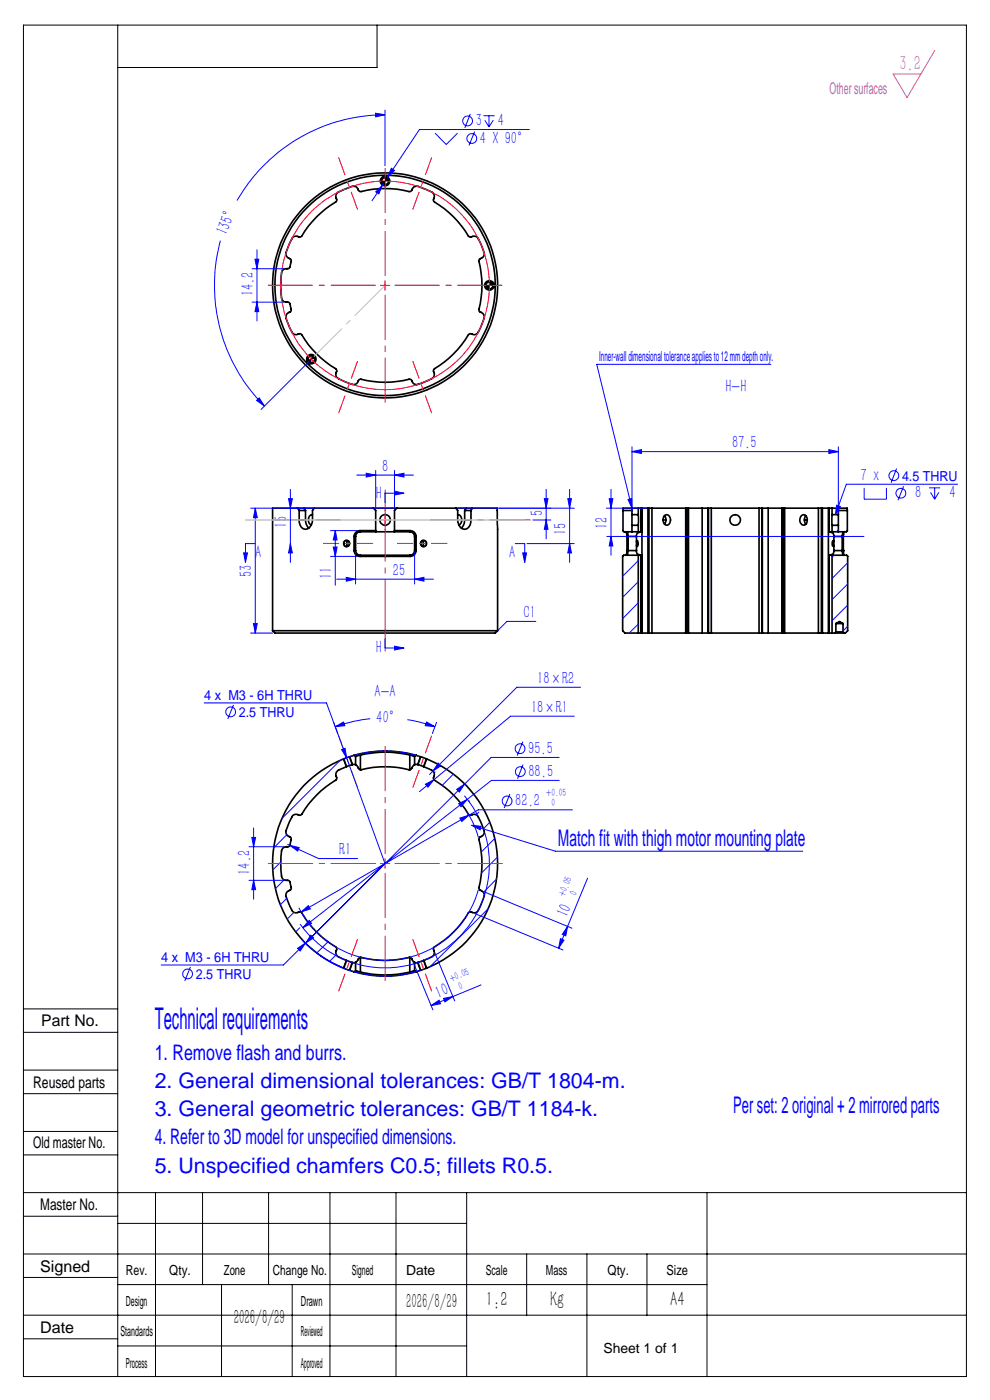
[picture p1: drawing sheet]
<svg xmlns="http://www.w3.org/2000/svg" width="210mm" height="297mm" viewBox="0 0 210 297" stroke-linecap="round" stroke-linejoin="round" font-family="sans-serif">
<g fill="none" stroke="#000" stroke-width=".35">
<path d="M62.1 50.3a1.56 1.56 0 0 1 1.5 0l.2-.1a23.9 23.9 0 0 1 7.6-7.6v-.3a1.23 1.23 0 0 1 1.1-1.9l1.4-.6a1.26 1.26 0 0 1 2 .3l.4 .5a22.8 22.8 0 0 1 10.7 0l.3-.2a1.11 1.11 0 0 1 1.7-.7l2.2 .9a1.28 1.28 0 0 1 .7 1.9l.1 .2a23.2 23.2 0 0 1 7.6 7.5l.3 .1a1.12 1.12 0 0 1 1.7 .7l1 2.2a1.23 1.23 0 0 1-.9 1.8l-.1 .2a22.8 22.8 0 0 1 0 10.7l.2 .3a1.11 1.11 0 0 1 .8 1.7l-1 2.2a1.24 1.24 0 0 1-1.9 .7h-.1a23.7 23.7 0 0 1-7.6 7.6l-.1 .3a1.14 1.14 0 0 1-.7 1.8l-2.2 .9a1.18 1.18 0 0 1-1.8-.8l-.3-.2a21.8 21.8 0 0 1-10.6 .1l-.2 .2a1.11 1.11 0 0 1-1.8 .7l-2.2-.9a1.27 1.27 0 0 1-.7-1.9v-.2a24.5 24.5 0 0 1-7.7-7.6h-.1a1.19 1.19 0 0 1-1.9-.7l-.9-2.2a1.18 1.18 0 0 1 .8-1.8l.2-.5-.3-1.1-.2-.3-.3-.1a1.05 1.05 0 0 1-1.3-.9 19.3 19.3 0 0 1 .1-5.7 1.5 1.5 0 0 1 1.5-.6l.2-.2a1.91 1.91 0 0 0 .1-1.8 1.13 1.13 0 0 1-.8-1.7zM63.1 107.8h-5.3v26M63.1 107.8l.4 .5M63.1 107.8h3.6M63.5 108.3v2M63.5 110.3h1.3M63.5 108.3h1.3M64.5 107.8l.3 .5M64.8 110.3l.3 1.1 .4 .6M64.8 108.3v2M66.3 109.2a1.2 1.2 0 0 0-.9 1 1.2 1.2 0 0 0 .6 1.2M66.7 107.8l-.4 .5a3.6 3.6 0 0 1-1 3.9 1.49 1.49 0 0 1-1.8-1.9"/>
<path d="M66.7 107.8h12.5M73.8 114.8l-.2 .4v.4l.2 .2M75.1 116.8a1.24 1.24 0 0 0 1.3 1.2M75.1 116.8h.3M75.1 113.8h.3M75.1 113.8v3M75.4 116.8a1.01 1.01 0 0 0 1 1M75.4 113.8v3M76.4 112.6h3.3M76.4 112.6a1.27 1.27 0 0 0-1.3 1.2M76.4 118h10.6M76.4 112.6v.2"/>
<path d="M76.4 117.8h10.5M76.4 117.8v.2M76.4 112.8h3.3M76.4 112.8a.96 .96 0 0 0-1 1M79.2 107.8l.5 .5v4.3M79.2 107.8h5M79.7 112.6v.2M79.7 112.8h4M83.7 112.6h3.3M83.7 112.8h3.2M83.7 112.6v.2M84.2 107.8h12.5"/>
<path d="M84.2 107.8l-.5 .5v4.3M86.9 117.8l.1 .2M86.9 112.8a1.01 1.01 0 0 1 1 1M87 112.6a1.25 1.25 0 0 1 1.3 1.2M87 112.6l-.1 .2M87.9 113.8h.4M87.9 116.8a1.01 1.01 0 0 1-1 1M87.9 116.8h.4M87.9 113.8v3M88.3 116.8a1.25 1.25 0 0 1-1.3 1.2M88.3 113.8v3M89.5 114.8l.3 .4-.1 .4-.2 .2"/>
<path d="M96.7 107.8l.4 .5a3.7 3.7 0 0 0 1 3.9 1.53 1.53 0 0 0 1.8-1.9M96.7 107.8h3.5M97.1 109.2a1.2 1.2 0 0 1 .9 1 1.2 1.2 0 0 1-.7 1.2M98.6 110.3l-.3 1.1-.4 .6M98.6 110.3h1.3M98.6 108.3v2M98.6 108.3h1.3M98.9 107.8l-.3 .5M99.9 108.3v2M100.2 107.8h5.2l.2 26M100.2 107.8l-.3 .5M132.2 108.3v4.4l.2 .1h3"/>
<path d="M132.2 108.3h1.9M132.8 112.8l.2 1M132.9 112.8l.3 .4v.6M133 116.8l-.2 1M133 113.8h.1M133 116.8h.2M133 113.8h.2M133 113.8v3M133.2 116.8l-.3 1M133.2 116.8h1.8M133.2 113.8h1.8M133.2 113.8v3"/>
<path d="M134.1 109.2v2.2M134.1 109.2h1.3M134.1 111.4h1.3M134.1 107.8v1.4M134.1 111.4v1.4M135 116.8a.94 .94 0 0 0 1 1M135 114.9l.1-.2a.78 .78 0 0 1 0 1.2l-.1-.2M135 113.8v3M135.4 109.2v2.2M135.4 112.8h.6M135.4 107.8h.6M135.4 117.8h-3.1l-.2 .2v15.8l.5 .5h2.8"/>
<path d="M135.4 117.8h.6M135.4 107.8h-3.2v.5M135.4 107.8v1.4M135.4 111.4v1.4M135.4 117.8v16.5M136 112.8l-.2 .1a.84 .84 0 0 0-.8 .9M136 112.8h.1M136 107.8h.1M136 117.8h.1M136 107.8h.2M136 107.8v5M136 117.8v16.5"/>
<path d="M136.2 107.8h1.2M136.2 107.8v26.5M137.4 107.8h.3M137.4 107.8v26.5M137.7 107.8h.6M137.7 107.8v26.5M138.3 107.8h7.2M138.3 107.8v26.5M140.7 110.3h.6M140.9 109.4a.81 .81 0 0 1 1 0 .81 .81 0 0 1 .3 .9 .81 .81 0 0 1-.3 1 .81 .81 0 0 1-1-.2 1.5 1.5 0 0 1 0-1.7zM140.9 109.4l.4 .9M141.3 110.3l-.3 .9"/>
<path d="M145.5 107.8h.2M145.5 107.8v26.5M145.7 107.8h.3M145.7 107.8v26.5M146 107.8h2.9M146 107.8v26.5M148.9 107.8h1.3M148.9 107.8v26.5M150.2 107.8h.1M150.2 107.8v26.5M150.3 107.8h.6M150.3 107.8v26.5"/>
<path d="M150.9 107.8h10.1M150.9 107.8v26.5M161 107.8h.6M161 107.8v26.5M161.6 107.8h.1M161.6 107.8v26.5M161.7 107.8h1.2M161.7 107.8v26.5M162.9 107.8h2.9M162.9 107.8v26.5M165.8 107.8h.4M165.8 107.8v26.5"/>
<path d="M166.2 107.8h.2M166.2 107.8v26.5M166.4 107.8h7.2M166.4 107.8v26.5M170 109.4a.79 .79 0 0 1 1 0 .79 .79 0 0 1 .2 .9 .83 .83 0 0 1-.7 1.1 .83 .83 0 0 1-.8-1zM170.6 110.3h.6M170.9 109.4a1.55 1.55 0 0 0 0 1.8M173.6 107.8h.6M173.6 107.8v26.5M174.2 107.8h.2M174.2 107.8v26.5M174.4 107.8h1.3"/>
<path d="M174.4 107.8v26.5M175.7 107.8h.2M175.7 107.8v26.5M175.8 117.8h.1M175.8 112.8h.1M175.8 107.8v5M175.8 117.8v16.5M175.9 107.8h.6M175.9 112.8h.6M175.9 117.8h.6M175.9 112.8l.2 .1a.76 .76 0 0 1 .8 .9M176.5 109.2v2.2"/>
<path d="M176.5 117.8h3.1l.2 .2v15.8l-.5 .5h-.2M176.5 107.8h3.2v.5M176.5 109.2h1.3M176.5 111.4h1.3M176.5 107.8v1.4M176.5 111.4v1.4M176.5 117.8v16.5M176.9 116.8a1.07 1.07 0 0 1-1 1M176.9 114.9l-.1-.2a.81 .81 0 0 0 0 1.2l.1-.2M176.9 116.8h1.7M176.9 113.8h1.7M176.9 113.8v3"/>
<path d="M177.8 109.2v2.2M177.8 108.3h1.9M177.8 107.8v1.4M177.8 111.4v1.4M178.6 116.8l.1 .6 .3 .4M178.6 113.8h.3M178.6 116.8h.3M178.6 113.8v3M178.9 116.8l.2 1M178.9 116.8h.1M178.9 113.8v3M179 112.8l-.4 1"/>
<path d="M179.1 112.8l-.2 1M179.7 108.3v4.4l-.2 .1h-3M57.8 133.8h47.8M57.8 133.8l.5 .5h46.8l.5-.5M135.4 134.3h.6M136 134.3h.1M136 134.3h.2M136.2 134.3h1.2M137.4 134.3h.3M137.7 134.3h.6M138.3 134.3h7.2M145.5 134.3h.2"/>
<path d="M145.7 134.3h.3M146 134.3h2.9M148.9 134.3h1.3M150.2 134.3h.1M150.3 134.3h.6M150.9 134.3h10.1M161 134.3h.6M161.6 134.3h.1M161.7 134.3h1.2M162.9 134.3h2.9M165.8 134.3h.4M166.2 134.3h.2"/>
<path d="M166.4 134.3h7.2M173.6 134.3h.6M174.2 134.3h.2M174.4 134.3h1.3M175.7 134.3h.1M175.8 134.3h.1M175.9 134.3h.6M176.5 134.3h.6M177.1 134.3h2M177.3 134.1h1.5M177.3 132.3h1.5M177.3 132.3l.8-.4 .7 .4"/>
<path d="M177.3 132.3v1.8M177.3 134.1l-.2 .2M178.8 134.1l.3 .2M178.8 132.3v1.8M76.4 159.9v.3M76.4 159.9l-1.3 .3M76.4 159.9a23.8 23.8 0 0 1 10.6 0M87 159.9l-.1 .3M87 159.9l1.3 .3M72.9 161a23.9 23.9 0 0 0-15.1 22.2 23.9 23.9 0 0 0 15.1 22.2M72.9 161l.6 1.6M73.5 162.6l-.9 .4a1.37 1.37 0 0 0-1.2 1.9v.4a23.2 23.2 0 0 0-7.6 7.6l-.2 .1a1.15 1.15 0 0 0-1.9 .7l-.7 1.8a1.34 1.34 0 0 0 .7 2.2l.1 .4-.3 1.1-.3 .4a1.18 1.18 0 0 0-1.5 .9 19.6 19.6 0 0 0 .1 5.7 1.94 1.94 0 0 0 1.5 .7l.5 1.5a.65 .65 0 0 1-.7 .7 1.27 1.27 0 0 0-.1 1.8l.2 .8a2.54 2.54 0 0 0 1.4 1.9l1.2-.1a23.2 23.2 0 0 0 7.6 7.5v.4a1.15 1.15 0 0 0 .8 1.8l1.3 .6"/>
<path d="M74.1 160.5l-1.2 .5M74.1 160.5l.6 1.7M74.7 162.2l-1.2 .4M74.7 162.2h.7M75.1 160.2l.3 .3M75.1 160.2l-1 .3M75.4 162.2l.4 .4 .3 .5 .3 .2M75.4 160.5v1.7M76.4 160.2l-1 .3M76.4 160.2a23.2 23.2 0 0 1 10.5 0M76.4 163.3a21.9 21.9 0 0 1 10.5 0M76.4 160.2v3.1"/>
<path d="M86.9 160.2l1 .3M86.9 160.2v3.1M87.9 162.2l-1 1.1M87.9 160.5v1.7M88.3 160.2l-.4 .3M88.3 160.2l1 .3M88.7 162.2h.1M88.7 162.2l1.2 .4M88.7 162.2h-.8M89.3 160.5l1.2 .5M89.3 160.5l-.6 1.7M89.9 162.6l.8 .4a1.37 1.37 0 0 1 1.3 1.9v.4a23.2 23.2 0 0 1 7.6 7.6l.2 .1a1.15 1.15 0 0 1 1.8 .7l.5 1a2.69 2.69 0 0 1 .5 2.4l-.3 .3a.63 .63 0 0 0-.7 .7 25.6 25.6 0 0 1 0 10.5l.2 .2a1.29 1.29 0 0 1 .6 2.1l-.3 .8a2.54 2.54 0 0 1-1.3 1.9l-1.2-.1a23.2 23.2 0 0 1-7.6 7.5l-.1 .4a1.15 1.15 0 0 1-.7 1.8l-1.3 .6"/>
<path d="M90.5 161a23.9 23.9 0 0 1 15.1 22.2 23.9 23.9 0 0 1-15.1 22.2M90.5 161l-.6 1.6M72.9 205.4l1.2 .4M73.5 203.8l1.2 .4M73.5 203.8l-.6 1.6M74.1 205.8l1 .4M74.7 204.2l-.6 1.6M75.1 206.2l1.3 .3M75.4 205.9l-.3 .3M75.4 204.1l-.7 .1M75.4 205.9l1 .3M75.4 204.1v1.8"/>
<path d="M76.4 206.5a23.8 23.8 0 0 0 10.6 0M76.4 206.2v.3M76.4 203.1l-1 1M76.4 206.2a23.2 23.2 0 0 0 10.5 0M76.4 203.1a20.8 20.8 0 0 0 10.5 0M76.4 203.1v3.1M86.9 206.2l.1 .3M86.9 203.1l.4 .2 .3 .5 .3 .3M86.9 203.1v3.1M87.9 205.9l.1 .2 .3 .1M87.9 204.1l.8 .1M87.9 205.9l-1 .3"/>
<path d="M87.9 204.1v1.8M88.3 206.2l-1.3 .3M88.7 204.2h.1M88.7 204.2l.6 1.6M89.3 205.8l-1 .4M89.9 203.8l-1.2 .4M89.9 203.8l.6 1.6M90.5 205.4l-1.2 .4"/>
<circle cx="81.7" cy="38.4" r=".75"/>
<circle cx="81.7" cy="38.4" r="1"/>
<circle cx="66" cy="76.2" r=".74"/>
<circle cx="66" cy="76.2" r=".99"/>
<circle cx="81.7" cy="60.5" r="23.4"/>
<circle cx="81.7" cy="60.5" r="23.9"/>
<circle cx="103.8" cy="60.5" r=".99"/>
<circle cx="103.8" cy="60.6" r=".76"/>
<circle cx="73.5" cy="115.3" r=".6"/>
<circle cx="81.7" cy="110.3" r="1.12"/>
<circle cx="89.8" cy="115.3" r=".6"/>
<circle cx="155.9" cy="110.3" r="1.13"/>
</g>
<g fill="none" stroke="#00f" stroke-width=".21">
<path d="M79.7 24l2 .3-2 .5zM81.1 39.3l-2.2 3.3M81.7 24.3a36.4 36.4 0 0 0-31.4 18.2M81.7 23.4v11.8M82.2 37.6l-1.1 1.7M83 35.7l.7 .5-1.5 1.4zM92.3 28.3l2.4 2.4 2.3-2.4M99.8 24.2l-1.2 2.9M100.7 27.9l-1.2 3M102.6 24.5h2.3M102.8 25.5l.9 1.4M103.7 24.5v2.4"/>
<path d="M104.6 25.5l-.9 1.4M112.3 27.5h-23.3l-6.8 10.1M46.7 51a36.3 36.3 0 0 0 9.4 35.1M53.5 57h6.7M54.1 55h.8l-.4 2zM54.5 53v15.1M79.7 40.7l1.4-1.4-.7 1.8zM53.5 64.1h6.7M54.5 64.1l.4 2h-.8zM65.7 76.5l-10.3 10.4M163.5 77.3h-36.9l7.5 30.5M54.4 84.9l.6-.5 1.1 1.7z"/>
<path d="M79.7 99.8v8M83.7 99.8v8h-30.5M134.1 95.8l2-.4v.8zM134.1 94.8v13.9M134.1 95.8h43.7M175.8 95.4l2 .4-2 .4zM177.8 94.8v13.9M190.2 99.4l-1.2 3M51.7 117.3h.8l-.4 2zM54.1 115.3h-2v4M54.2 107.8l.4 2h-.8zM54.2 107.8v26.5"/>
<path d="M61.2 105.8h.8l-.4 2zM61.6 115.3l.4 2h-.8zM61.6 103.8v15.5M70.1 118h5.8M70.1 112.6h5.8M70.7 116.1h.8l-.4 1.9zM71.1 112.6l.4 1.9h-.8zM71.1 112.6v11.5M75.4 117.3v6.6M75.7 100.8h12M77.7 100.4l2 .4-2 .4zM83.7 104.2l2 .4-2 .4z"/>
<path d="M83.7 100.8l2-.4v.8zM85.7 104.6h-4v2M87.9 117.3v6.6M97.2 107.8h24.6M109.3 115.3h2v4M110.9 117.3h.8l-.4 2zM111.8 115.3h10M113 110.3h3.8M115.5 105.8h.7l-.3 2zM115.9 110.3l.3 2h-.7zM115.9 103.8v10.5M120.4 105.8h.8l-.4 2z"/>
<path d="M120.8 115.3l.4 2h-.8zM120.8 103.8v15.5M128.6 107.8h8.6M128.7 113.8h54.6M129.2 105.8h.8l-.4 2zM129.6 113.8l.4 2h-.8zM129.6 103.8v14M133.2 106l.8-.2 .1 2zM135.4 118.9l-3.3 3.3M176.9 117.8l-.4 .4M177.5 107.2l.8 .3-1.1 1.7zM177.8 112.4l-.4 .4"/>
<path d="M179.8 119.4l-3.3 3.3M183.3 103.5v2.4h4.7v-2.4M191.7 103.1l-1.2 3M197.1 103.5h2.3M197.4 104.5l.9 1.4M198.3 103.5v2.4M199.1 104.5l-.8 1.4M203.1 102.7h-23.6l-2.3 6.5M53.2 134.3h4.6M53.8 132.3h.8l-.4 2zM71.4 122.9h20.5M73.4 122.5l2 .4-2 .4z"/>
<path d="M81.7 135.5v2h4M83.7 137.1l2 .4-2 .4zM87.9 122.9l2-.4v.8zM113.7 131.8h-6.2l-1.9 2M135.4 123.4l-3.3 3.3M135.4 127.9l-3.3 3.3M135.4 132.4l-1.9 1.9M179.8 123.9l-3.3 3.3M179.8 128.4l-3.3 3.3M179.8 132.9l-1 1M43.3 149.1h26l4.2 11.7M49.5 149.5l-1.2 3"/>
<path d="M70.8 153.2l.8 2.4M71.1 154.2l1.8-1 .2 .7zM72.5 159l.7-.3 .3 2.1zM78.5 152.5a31 31 0 0 0-7.4 1.7M86.4 152.7l3 .6 2.9 .9M90.5 153.2l1.8 1-2.1-.3zM92.6 153.2l-.9 2.4M110.9 157.3l-1.2 3M121.8 151.9h-13.5l-16.3 13.5M123.2 145.8h-13.6l-17.8 17.8M52.8 179.6h7.4M53.4 177.7h.8l-.4 1.9z"/>
<path d="M53.8 175.6v15.1M60.8 177.1l-2.8 2.8M61 179.1l.5 .2M61.5 179.3l2 .5-.4 .7zM61.5 179.3l6.1 2.8h8.2M72.1 161.3l-12.3 12.3M73.5 160.8l8.2 22.4-16.9 16.9M88.8 160.4a24 24 0 0 0-16.2 .7M90.2 166.4l1.8-1-1.2 1.6zM91.8 163.6l-.7 .7M92 165.4l-3 2.6M92.1 163.8h.1"/>
<path d="M93 161.9l.5 .6-1.7 1.1zM96.2 164.2l-2.4 2.4M96.9 167.5l1.7-1.2-1.2 1.7zM97.3 170.5l1.8-.9-1.3 1.5zM97.5 173.6l2-.7-1.5 1.4zM98.5 168.8l1.5 1.9 1.2 2.2M98.6 166.3h.1M98.6 166.3l-33.8 33.8M99 172.1a18.6 18.6 0 0 1 2.5 5.5M99.1 169.6l-34.9 27.2M99.4 170h.1M99.5 172.9l-35.6 20.6"/>
<path d="M100 175.1l2.1 .2-.3 .7zM100 175.1l17.8 5.5h52.5M101.6 172.3l-.6 .6M102.8 176.7a22.1 22.1 0 0 1-11.3 26.3 22.1 22.1 0 0 1-27.9-7M103.9 174.4l-1.3 1.4M105 177.9l-2.9 2.9M108.2 168.4l-1.2 3M110.9 162.2l-1.1 3M118.6 160.7h-14.4l-5.6 5.6M118.6 165.6h-14.4l-5.1 4M121.4 171.8h-19.9l-2 1.1M52.8 186.8h7.4"/>
<path d="M53.8 186.8l.4 1.9h-.8zM59.5 182.9l-1.6 1.7M60.3 186.7l-1.9 1.8M60.8 190.6l-1.3 1.3M62.4 193.5l-1.5 1.5M63.6 196.8l-.9 .9M63.9 193.5l1.5-1.4 .4 .7zM65.6 195.3l.5 .6-1.9 .9zM65.9 198.4l.6 .6-1.7 1.1zM69.6 199.8l-2.4 2.4M100.6 193.8l18.8 7.7M101.5 188.8a20.5 20.5 0 0 1-17.8 14.9 20.5 20.5 0 0 1-20.3-11.1"/>
<path d="M102.6 189.2l18.7 7.7M103.6 192.8l-12.4 12.3M105.3 186.5l-2.7 2.8M105.5 181.8l-3.4 3.4M118.9 199.1l.7 .4-1.1 1.7zM120.4 196.5l-.4 2-.7-.3zM120.4 196.5l-1.9 4.7M124.6 186.3l-4.2 10.2M40.4 205.1l-1.2 3M63.1 201.2l1.7-1.1-1.1 1.7zM64.8 200.1l-4.7 4.6h-25.9M71.3 202.5l-1.4 1.5"/>
<path d="M72.5 205.2a24.1 24.1 0 0 1-8.4-5.8 23.9 23.9 0 0 0 25.9 6.2M87.6 204.1l4.2 10.1M91.4 213.3l1.7-1.1 .4 .7zM92.3 202.2l4.1 10.1M94.1 211.8l2-.4-1.7 1.1zM96.1 211.4l-4.7 1.9M102 208.9l-5.9 2.5"/>
<circle cx="99.2" cy="25.7" r="1.04"/>
<circle cx="100.1" cy="29.4" r="1.04"/>
<circle cx="189.6" cy="100.9" r="1.04"/>
<circle cx="191.1" cy="104.6" r="1.04"/>
<circle cx="48.9" cy="151" r="1.04"/>
<circle cx="110.3" cy="158.8" r="1.05"/>
<circle cx="107.6" cy="169.9" r="1.04"/>
<circle cx="110.4" cy="163.7" r="1.04"/>
<circle cx="39.8" cy="206.6" r="1.05"/>
</g>
<g fill="none" stroke="#000" stroke-width=".21">
<path d="M5 5.3h200v286.7h-200zM25 5.3v286.7M80 5.3v9h-55M72.8 38.4h.1M73.5 40h-.1M74.2 37.8h.1M81.7 37.7a.78 .78 0 0 0-.8 .7M82.4 38.4a.72 .72 0 0 1-.7 .8M89.1 37.8h.1M89.9 40h.1M90.6 38.4h.1M103.8 59.8a.78 .78 0 0 0-.8 .7"/>
<path d="M66 75.5a.67 .67 0 0 0-.7 .7M66.8 76.2v.1a.73 .73 0 0 1-.8 .6M104.6 60.5a.78 .78 0 0 1-.8 .8M72.8 82.7h.1M73.4 81.1h.1M74.2 83.2h.1M89.1 83.2h.1M89.9 81.1h.1M90.6 82.7h.1M72.8 161l.6 1.7 .1-.1M74.2 160.5l.6 1.7h-.1M89.1 160.5l-.6 1.7 .4 .1"/>
<path d="M90.6 161l-.6 1.7M5 214h20M5 219h20M73.4 203.7l-.6 1.6M74.5 204.1l.3 .1-.6 1.7M88.7 204.2h-.2l.6 1.7M89.9 203.7h.1M89.9 203.7l-.1 .1M90 203.7l.6 1.6M5 232h20M5 227h20M5 245h20"/>
<path d="M5 240h20M5 258h20M5 253h200M25 259.5h74M33 253v39M43 253v19.5M57 253v19.5M70 253v39M84 253v39M99 253v39M150 253v39M5 271h20"/>
<path d="M5 266h200M5 279h200M25 272.5h125M47 272.5v19.5M62 272.5v19.5M111.7 266v13M124.5 266v26M137.2 266v13M5 284h20M25 285.5h74"/>
<circle cx="73.5" cy="115.3" r=".74"/>
<circle cx="89.9" cy="115.3" r=".74"/>
</g>
<g fill="none" stroke="#f00" stroke-width=".21">
<path d="M81.7 59.5v2.1M80.7 60.5h2M80.7 110.3h2M81.7 109.3v2M80.7 183.2h2M81.7 182.2v2"/>
<circle cx="81.7" cy="60.5" r="22.1"/>
</g>
<path d="M79.7 110.3h-.1M81.7 108.3v-.1M81.7 112.3v.1M83.7 110.3h.1" fill="none" stroke="#f00" stroke-width=".21" stroke-dasharray="15.2 1.3 1.3 1.3" stroke-linecap="butt"/>
<path d="M81.7 58.5v-22.8M79.7 60.5h-22.9M81.7 62.5v22.9M83.7 60.5h22.9M79.7 183.2h-22.9M81.7 181.2v-22.9M81.7 185.2v22.9M83.7 183.2h22.9" fill="none" stroke="#f00" stroke-width=".21" stroke-dasharray="15.2 1.3 1.3 1.3" stroke-dashoffset="5.7" stroke-linecap="butt"/>
<path d="M81.7 139.3v-36.5" fill="none" stroke="#f00" stroke-width=".21" stroke-dasharray="15.2 1.3 1.3 1.3" stroke-dashoffset="-1.1" stroke-linecap="butt"/>
<path d="M91.2 110.3h21.4" fill="none" stroke="#f00" stroke-width=".21" stroke-dasharray="15.2 1.3 1.3 1.3" stroke-dashoffset="6.5" stroke-linecap="butt"/>
<path d="M72.2 110.3h-14.2" fill="none" stroke="#f00" stroke-width=".21" stroke-dasharray="15.2 1.3 1.3 1.3" stroke-dashoffset="10.1" stroke-linecap="butt"/>
<path d="M79.1 115.3h-10.6M84.3 115.3h10.6" fill="none" stroke="#f00" stroke-width=".21" stroke-dasharray="15.2 1.3 1.3 1.3" stroke-dashoffset="11.8" stroke-linecap="butt"/>
<path d="M75.8 44.4l-4-11M87.6 44.4l4-11M75.8 76.6l-4 11.1M87.6 76.6l4 11.1M71.8 156.1l4 11M87.6 167.1l4-11M71.8 210.3l4-11M91.6 210.3l-4-11" fill="none" stroke="#f00" stroke-width=".21" stroke-dasharray="15.2 1.3 1.3 1.3" stroke-dashoffset="11.3" stroke-linecap="butt"/>
<path d="M81.7 60.5l-15.6 15.7" fill="none" stroke="#c0c0c0" stroke-width=".21" stroke-dasharray="15.2 1.3 1.3 1.3" stroke-dashoffset="6.1" stroke-linecap="butt"/>
<path d="M198.3 10.7l-5.9 10-3-5h5.9" fill="none" stroke="#f0f" stroke-width=".21"/>
<path d="M52.1 110.3h59.2" fill="none" stroke="#c0c0c0" stroke-width=".21"/>
<path d="M80.9 38.4a.72 .72 0 0 0 .8 .8v-.8zM81.7 37.7v.7h.7a.72 .72 0 0 0-.7-.7zM65.3 76.2v.1a.73 .73 0 0 0 .7 .6v-.7zM66 75.5v.7h.8a.72 .72 0 0 0-.8-.7zM103 60.5a.77 .77 0 0 0 .8 .8v-.8zM103.8 59.8v.7h.8a.78 .78 0 0 0-.8-.7z" fill="#000"/>
<g fill="#00f">
<path d="M100 175.1l2.1 .2-.3 .7z"/>
<path d="M90.5 153.2l1.8 1-2.1-.3zM71.1 154.2l1.8-1 .2 .7z"/>
<path d="M175.8 95.4l2 .4-2 .4zM134.1 95.8l2-.4v.8z"/>
<path d="M79.7 40.7l.7 .4 .7-1.8zM83 35.7l-.8 1.9 1.5-1.4zM63.1 201.2l.6 .6 1.1-1.7zM63.9 193.5l1.9-.7-.4-.7zM97.5 173.6l.5 .7 1.5-1.4zM65.6 195.3l-1.4 1.5 1.9-.9zM97.3 170.5l.5 .6 1.3-1.5zM65.9 198.4l-1.1 1.7 1.7-1.1zM96.9 167.5l.5 .5 1.2-1.7zM72.5 159l1 1.8-.3-2.1zM61.5 179.3l1.6 1.2 .4-.7zM93 161.9l-1.2 1.7 1.7-1.1zM90.2 166.4l.6 .6 1.2-1.6zM177.5 107.2l-.3 2 1.1-1.7z"/>
<path d="M91.4 213.3l1.7-1.1 .4 .7zM94.1 211.8l2-.4-1.7 1.1z"/>
<path d="M120.4 196.5l-.4 2-.7-.3zM118.9 199.1l.7 .4-1.1 1.7z"/>
<path d="M53.8 186.8l.4 1.9h-.8zM53.4 177.7h.8l-.4 1.9z"/>
<path d="M54.1 55h.8l-.4 2zM54.5 64.1l.4 2h-.8z"/>
<path d="M83.7 104.2l2 .4-2 .4zM83.7 137.1l2 .4-2 .4zM133.2 106l.8-.2 .1 2z"/>
<path d="M110.9 117.3h.8l-.4 2zM51.7 117.3h.8l-.4 2z"/>
<path d="M73.4 122.5l2 .4-2 .4zM87.9 122.9l2-.4v.8z"/>
<path d="M83.7 100.8l2-.4v.8zM77.7 100.4l2 .4-2 .4z"/>
<path d="M53.8 132.3h.8l-.4 2zM54.2 107.8l.4 2h-.8zM115.9 110.3l.3 2h-.7zM115.5 105.8h.7l-.3 2zM70.7 116.1h.8l-.4 1.9zM71.1 112.6l.4 1.9h-.8z"/>
<path d="M79.7 24l2 .3-2 .5zM54.4 84.9l.6-.5 1.1 1.7z"/>
<path d="M120.8 115.3l.4 2h-.8zM120.4 105.8h.8l-.4 2zM129.6 113.8l.4 2h-.8zM129.2 105.8h.8l-.4 2z"/>
<path d="M61.2 105.8h.8l-.4 2zM61.6 115.3l.4 2h-.8z"/>
</g>
<text font-size="6.4" fill="#00f" x="32.8" y="218.3">Technical requirements</text>
<g font-size="4.9" fill="#00f">
<text x="118.3" y="179.4">Match fit with thigh motor mounting plate</text>
<text x="155.6" y="236.1">Per set: 2 original + 2 mirrored parts</text>
</g>
<g font-size="4.5" fill="#00f">
<text x="32.8" y="224.8">1. Remove flash and burrs.</text>
<text x="32.8" y="230.8">2. General dimensional tolerances: GB/T 1804-m.</text>
<text x="32.8" y="236.8">3. General geometric tolerances: GB/T 1184-k.</text>
<text x="32.8" y="242.8">4. Refer to 3D model for unspecified dimensions.</text>
<text x="32.8" y="248.8">5. Unspecified chamfers C0.5; fillets R0.5.</text>
</g>
<text font-size="4.4" fill="#f0f" x="190.8" y="14.8">3.2</text>
<g font-size="4.4">
<text x="49.6" y="280.9">2026/8/29</text>
<text x="86.1" y="277.4">2026/8/29</text>
<text x="103.1" y="277.1">1:2</text>
<text x="116.7" y="277.1">Kg</text>
<text x="142.1" y="277.1">A4</text>
</g>
<g font-size="3.8" fill="#00f">
<text x="100.9" y="26.8">3</text>
<text x="105.6" y="26.8">4</text>
<text x="101.8" y="30.5">4 X 90°</text>
<text x="48" y="50.1" transform="rotate(-68 48 50.1)">135°</text>
<text x="53.8" y="62.8" transform="rotate(-90 53.8 62.8)">14.2</text>
<text x="153.9" y="83.1">H-H</text>
<text x="155.3" y="95">87.5</text>
<text x="81" y="100">8</text>
<text x="79.7" y="105.8">H</text>
<text x="182.6" y="102">7 x</text>
<text x="194.1" y="105.7">8</text>
<text x="201.4" y="105.7">4</text>
<text x="60.9" y="112" transform="rotate(-90 60.9 112)">15</text>
<text x="115.1" y="109.5" transform="rotate(-90 115.1 109.5)">5</text>
<text x="120.1" y="113.6" transform="rotate(-90 120.1 113.6)">15</text>
<text x="128.9" y="112.3" transform="rotate(-90 128.9 112.3)">12</text>
<text x="54.1" y="118.3">A</text>
<text x="108" y="118.3">A</text>
<text x="53.4" y="122.4" transform="rotate(-90 53.4 122.4)">53</text>
<text x="70.4" y="122.8" transform="rotate(-90 70.4 122.8)">11</text>
<text x="83.3" y="122.1">25</text>
<text x="111.1" y="131.1">C1</text>
<text x="79.7" y="138.6">H</text>
<text x="79.5" y="147.8">A-A</text>
<text x="114" y="145">18×R2</text>
<text x="79.8" y="153.3" transform="rotate(1 79.8 153.3)">40°</text>
<text x="112.6" y="151.2">18×R1</text>
<text x="112" y="159.9">95.5</text>
<text x="112.1" y="164.8">88.5</text>
<text x="109.3" y="171">82.2</text>
<text x="53.1" y="185.6" transform="rotate(-90 53.1 185.6)">14.2</text>
<text x="71.9" y="181.4">R1</text>
<text x="120.3" y="194.8" transform="rotate(-67 120.3 194.8)">10</text>
<text x="93" y="211.9" transform="rotate(-23 93 211.9)">10</text>
</g>
<text font-size="3.4" fill="#f0f" x="176" y="19.9">Other surfaces</text>
<g font-size="3.4">
<text x="8.7" y="217.7">Part No.</text>
<text x="7" y="230.8">Reused parts</text>
<text x="7" y="243.6">Old master No.</text>
<text x="8.5" y="256.6">Master No.</text>
<text x="8.5" y="269.8">Signed</text>
<text x="8.5" y="282.8">Date</text>
</g>
<g font-size="3">
<text x="26.7" y="270.6">Rev.</text>
<text x="35.9" y="270.6">Qty.</text>
<text x="47.5" y="270.6">Zone</text>
<text x="57.9" y="270.6">Change No.</text>
<text x="74.6" y="270.6">Signed</text>
<text x="86.1" y="270.6">Date</text>
<text x="103.1" y="270.6">Scale</text>
<text x="115.8" y="270.6">Mass</text>
<text x="128.9" y="270.6">Qty.</text>
<text x="141.4" y="270.6">Size</text>
<text x="26.7" y="277">Design</text>
<text x="63.8" y="277.1">Drawn</text>
<text x="25.6" y="283.5">Standards</text>
<text x="63.8" y="283.5">Reviewed</text>
<text x="26.7" y="290.1">Process</text>
<text x="63.8" y="290.1">Approved</text>
</g>
<g font-size="2.9" fill="#00f">
<text x="127.1" y="76.6">Inner-wall dimensional tolerance applies to 12 mm depth only.</text>
<text x="191.3" y="102.1">4.5 THRU</text>
<text x="43.3" y="148.4">4 x M3 - 6H THRU</text>
<text x="50.7" y="152.2">2.5 THRU</text>
<text x="34.2" y="204">4 x M3 - 6H THRU</text>
<text x="41.5" y="207.8">2.5 THRU</text>
</g>
<text font-size="2.9" x="128" y="287">Sheet 1 of 1</text>
<g font-size="2.3" fill="#00f">
<text x="115.9" y="168.8">+0.05</text>
<text x="117" y="171">0</text>
<text x="119.7" y="190.3" transform="rotate(-68 119.7 190.3)">+0.05</text>
<text x="122.2" y="190.1" transform="rotate(-68 122.2 190.1)">0</text>
<text x="95.8" y="208.3" transform="rotate(-22 95.8 208.3)">+0.05</text>
<text x="97.6" y="209.9" transform="rotate(-22 97.6 209.9)">0</text>
</g>
</svg>
